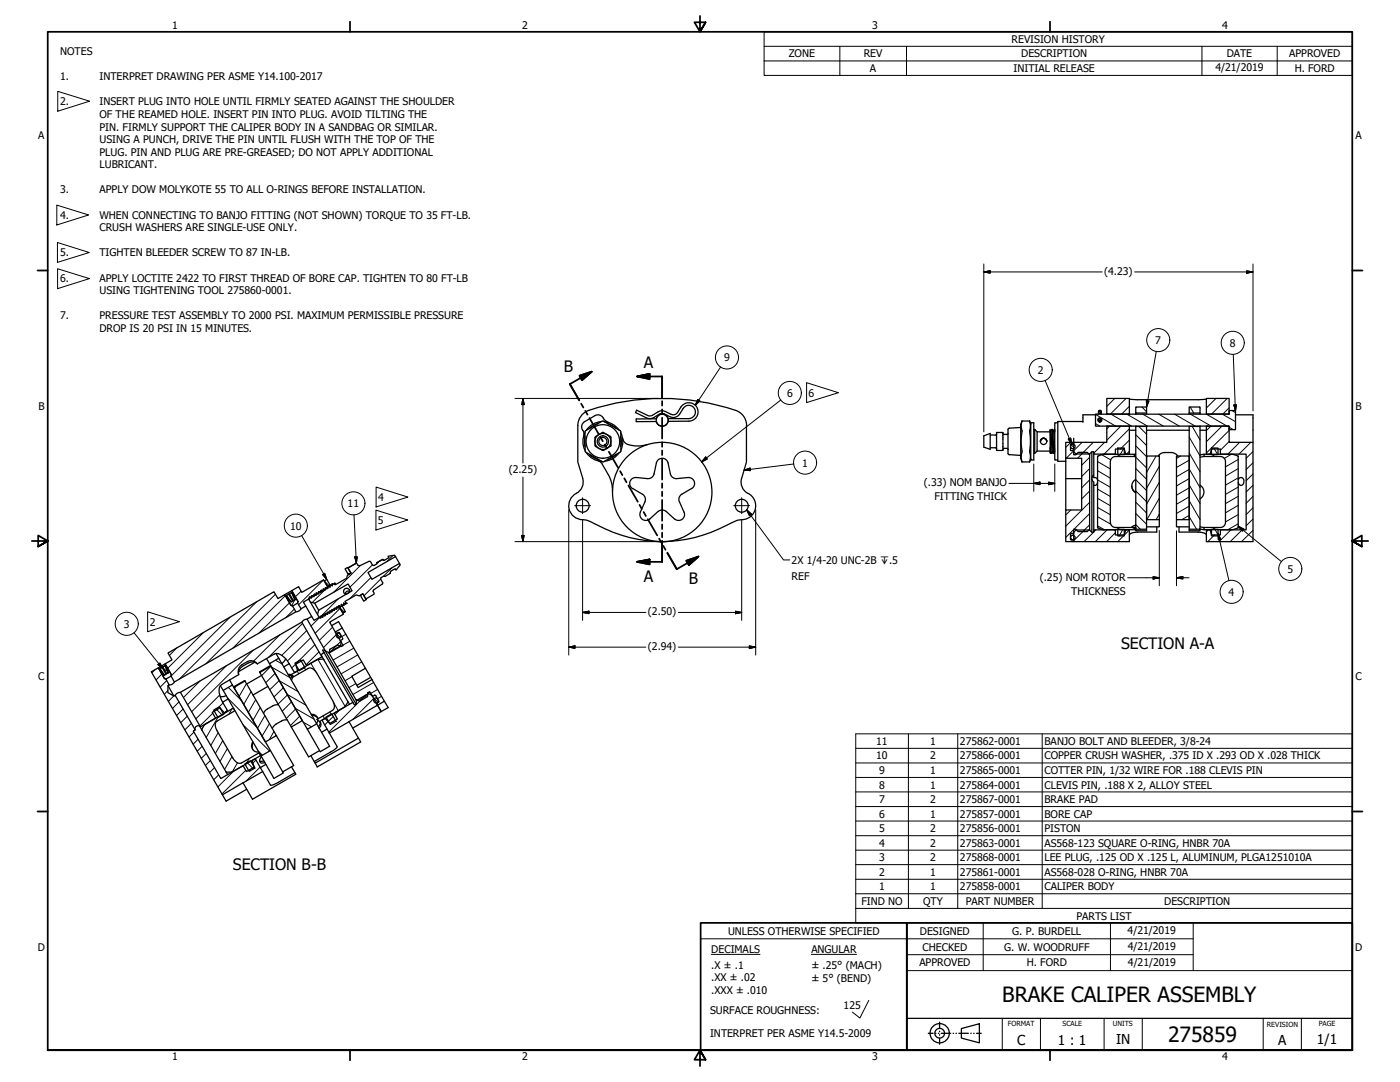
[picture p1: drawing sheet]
<svg xmlns="http://www.w3.org/2000/svg" width="559mm" height="432mm" viewBox="0 0 559 432" stroke-linecap="round" stroke-linejoin="round" font-family="sans-serif">
<!-- layer: Hatch (ANSI) -->
<g fill="none" stroke="#000" stroke-width=".4">
<path d="M444.9 159l-3.1 3.2M449.5 159l-6.3 6.2M485.3 159l-3.8 3.8M489.8 159l-6.2 6.2M427.4 176.5l-2 2.1M427.5 177.5l1.3 1.3M431.9 176.5l-6.3 6.4M436.4 176.5l-6.3 6.4M437.3 169l1.7 1.1M437.3 165.4l8 4.7M439.4 167.3l-.7 .7M439.5 164.4l-.5 .6"/>
<path d="M440.9 176.5l-4.3 4.3M442.8 170.1l-1 1.1M443.4 165.3l8.3 4.8M447.4 170.1l-5.6 5.6M448.6 178.8l-1.5 2.6M449.8 165.3l8.2 4.8M450.8 162.1l-3.1 3.1M450.8 175.6l-3.6 3.6M450.8 171.1l-10.1 10.1M453.3 177.9l4.3 4.3 .2-.2M453.3 173.5l4.3 4.3M453.3 164.5l.4 .3"/>
<path d="M454.5 170.2l3.1 3.1M455.8 162.4l1.8 1.9M456.1 165.3l8.3 4.8M462.5 165.3l8.2 4.8M468.8 165.3l8.3 4.8M474.7 174.4l4.3 7.5M475 162.4l1.5 2.4M475.2 165.3l8.2 4.8M475.9 170.2l3.1 5.4M478.7 162.4l.3 .5M481.5 165.3l8.3 4.8M483.3 170.1l-1.8 1.7"/>
<path d="M484.5 178.8l1.5 2.6M487.7 170.1l-6.2 6.2M487.9 165.3l5.2 3M490.6 162.8l-2.5 2.4M490.6 176.2l-3.5 3.5M490.6 171.8l-9.1 9M490.6 170.5l1.7 .9M491.7 163.8l1.4 .9M494.8 176.5l-4.7 4.7M499.2 176.5l-4.7 4.7M434.9 196l-3.2 3.1M434.9 187l-3.2 3.2"/>
<path d="M434.9 182.5l-3.2 3.2M434.9 191.5l-3.2 3.2M438.1 198.9l5.1 2.9M438.1 195.2l5.1 2.9M438.1 191.5l5.1 2.9M438.1 187.8l5.1 3M438.1 184.2l5.1 2.9M439.7 181.4l3.6 2.1M445.1 181.2h.1M445.8 181.3l1.5 .9M450.8 180.1l-1.2 1.1M452.1 181.3l.8 .4"/>
<path d="M453.3 195.9l4.3 4.3M453.3 191.5l4.3 4.3M453.3 186.9l4.3 4.4M453.3 182.4l4.3 4.4M461.5 182l-3.9 6.5M462.7 186.1l-5.1 8.8M462.7 192.5l-5.1 8.7M462.7 198.8l-4.9 8.6M471.2 182l-1.6 .9M474.7 199.8l4.3 7.5M474.7 193.5l4.3 7.5M474.7 187.1l4.3 7.5"/>
<path d="M474.7 180.8l4.3 7.5M474.7 198.3l-5.1 2.9M474.7 194.7l-5.1 2.9M474.7 191l-5.1 2.9M474.7 187.3l-5.1 2.9M474.7 183.6l-5.1 3M485.1 181.3l-1.5 .9M491.5 181.3l-2.9 1.6M494.2 198.1l-5.1 2.9M494.2 194.4l-5.1 2.9M494.2 190.7l-5.1 2.9M494.2 187l-5.1 3"/>
<path d="M494.2 183.4l-5.1 2.9M500.1 198.1l-2.7 2.8M500.1 193.7l-2.7 2.6M500.1 189.2l-2.7 2.6M500.1 184.7l-2.7 2.7M500.1 180.2l-2.7 2.7M427.4 214.9l.5 .4M427.4 203.5l-2 2M428.6 211.3l-3.2 3.2M432.9 211.5l-4.7 4.7M434.9 209.4l-2.7 2.8M434.9 205l-6.2 6.2"/>
<path d="M434.9 200.5l-9.5 9.5M436.5 212.4l-3.8 3.8M437.4 211.5l-.8 .8M438.1 209.9l2.7 1.5M438.1 206.2l5.2 3M438.1 202.5l5.1 2.9M441.9 211.5l-4.7 4.7M445.2 212.6l-3.5 3.6M445.6 210.5l1.6 .9M448.2 211.3l-1.5 2.6M450.8 216l-.1 .2M450.8 211.5l-4.6 4.7"/>
<path d="M452 210.5l.9 .6M453.3 209.4l1.9 1.8M453.3 204.9l4.3 4.3M453.3 200.4l4.3 4.3M462.7 205.2l-1.2 2.2M474.7 205.7l-3 1.7M474.7 202l-5.1 2.9M474.7 206.2l2.9 5M482.3 211.5l-.8 .7M484.8 213.5l-2.7 2.7M484.9 211.3l1.3 2.1M485.3 210.5l-1.6 .9"/>
<path d="M491.3 211.5l-4.7 4.7M494.2 209l-4.1 2.4M494.2 205.4l-5.1 2.9M494.2 201.7l-5.1 3M495.8 211.5l-4.8 4.7M500.1 216.1v.1M500.1 211.6l-4.5 4.6M500.1 207.1l-2.7 2.7M500.1 202.6l-2.7 2.8M109.9 237.2l-27.7 27.7M113.9 237.7l-21.1 21.1M114.7 238.2l-.3 .4"/>
<path d="M118.1 238.6l-1.7 3.1M120.2 235.9l-2.3 2.3M129.2 231.4l-10 10M129.4 231.8l2 1.9M130.8 234.3l-6.2 6.2M131.1 234l-.4 .3M135.1 239l-7 7M138.7 228.7l.7 .4M143.9 225.6l-10.7 10.8M145 239.6l.3 .2M148 230.5l-8.4 8.5M148.7 225.4l-9 8.9"/>
<path d="M152 231.1l-6.7 6.6M156.3 226.7l-3.3 3.3M156.8 221.7l-2.4 2.5M70.5 258.6l-2.9 3M81.2 252.4l-14.3 14.3M91.8 246.3l-23.5 23.5M101 259.5l-24.5 24.5M102.4 240.2l-30.8 30.8M111.7 253.4l-10.5 10.5M115.6 240.5l-12.2 12.1M117.5 243.1l-3.5 3.4M120.8 248.8l-13.6 13.5"/>
<path d="M122.4 251.7l-9.9 9.9M124 254.5l-9.3 9.3M125.7 257.3l-9.2 9.3M127.9 246.1l-3.8 3.8M128 246.1l-.4 .4M132.7 250.3l-5.3 5.3M134.4 253.1l-5.3 5.3M134.4 252.9l1.4 1.5M135.5 242.4l2 1.9M135.8 242.8l-10 9.9M136 256l-3.9 3.9M136.1 257.9l-4.7 2.7"/>
<path d="M137.2 241.4l-.2 .1M138 240.5l-.4 .4M138 253.1l-1.6 1M139.6 255.9l-2.8 1.6M141.2 258.6l-8.2 4.8M61.9 267.2l-1.3 1.3M64.4 266.4l.6 .4M64.6 269l-2.3 2.3M65.5 269.3l-.5 .4M65.5 267.1l1.4 .8M66.5 271.6l-2.6 2.6M67 275.6l-1.4 1.5"/>
<path d="M67.7 268.1l-.5 .3M69.3 277.7l-2.1 2.2M79.8 271.8l-6.6 6.6M87.7 277.4l-9.5 9.5M90.4 265.6l-15.5 15.6M90.7 278.4l11.9 11.9M91.1 274.3l5.4 5.4M94.1 273.9l-.5 .9M98.4 272.9l-3 5M100.2 276l-2.9 5.1M102 279.2l-2.9 5.1M107.7 275.3l3.7-3.6 7.5 4.3"/>
<path d="M108.1 265.9l-3.6 3.7M108.3 266.1l7.5 4.3M109.8 268.7l-3.8 3.8M110 263.5l2.6 1.5M113.1 274.4l-3.8 3.7M114.6 277.1l7.5 4.3M114.7 277.3l-3.7 3.7M118.6 267.8l.7 1.1M119.2 263.8l-1.3 1.2M121.3 266.3l.7 1M121.5 266l-1 1M124.1 264.7l2 3.5"/>
<path d="M126.9 263.2l10.8 18.7M127.3 260.2l-5.1 5.1M140.5 270.1l-2.8 1.6M142 272.8l-2.7 1.6M142.8 261.4l-8.2 4.7M144.4 264.2l-8.3 4.7M146 277.4l-14.7 14.8M146.7 277.4l-3.7 2.2M149.2 278.8l-8.4 8.3M149.2 272.4l-8.3 4.7M149.4 278.8l1.5 1.4M150.7 275.1l-2.7 1.6"/>
<path d="M152.3 277.9l-1.6 .9M71.4 280.1l-2.6 2.7M73.1 283l-2.6 2.6M74.7 285.8l-2.6 2.6M76.4 288.7l-2.6 2.6M77.4 292.2l-2 1.9M79.1 295l-2 2M80.7 297.8l-2 2M80.9 290.4l-.3 .6M85 284.6l-5.2 5.2M86.2 282.9l2.5 2.5M87.1 292.4l-3 5.1"/>
<path d="M87.1 286l-4.8 8.3M88.9 295.6l-2.9 5.1M89 280.5l-3 3M90.7 283.4l-1.2 1.1M90.7 298.8l-2.9 5M92.6 282.8l-1.2 2.3M96.9 289.1l10.7 10.6M103.1 299.7l1.6 1.7M103.9 282.4l-2.9 5.1M105.7 285.6l-2.9 5M107.6 288.7l-3 5.1M109.3 291.9l-1.8 3.2"/>
<path d="M116.3 280.1l-3.7 3.7M117.8 282.6l7.5 4.4M118 283l-3.7 3.7M119.6 285.8l-3.6 3.8M121 288.2l3.3 1.9M128.9 285.7l.6 1.1M130.9 288l-1.3 1.3M131.6 284.1l.7 1.1M133 285.9l-1.9 1.9M133 280.2l2 3.4M135.6 283.3l-1.9 1.9M82.4 300.7l-2.1 1.9"/>
<path d="M83.9 303.5l-1.9 2M85.6 306.4l-2 2M87.2 309.2l-1.9 2M92.6 301.9l-2.9 5.1M93.2 307.8l-6.3 6.3M94.8 304.4l-2 3.5M98.1 307.4l-9.5 9.5M98.7 304.4l2.5 2.4M99.5 302.6l-1.3 2.3M102.2 303.3l-1.3 1.2M103.8 306.1l-5.6 5.6M103.9 301.3l-.1 .4"/>
</g>
<!-- layer: Visible (ANSI) -->
<g fill="none" stroke="#000" stroke-width=".51">
<path d="M441.8 159h9v6.2h-9zM450.8 159.2l2.6 .3h25.5l2.6-.3M481.5 159h9.1v6.2h-9.1zM233.3 168.3a2.53 2.53 0 0 0-.4 3.9l.1 2M233.4 168.3l4.1-2.4a2.6 2.6 0 0 1 3.7 1.5l1.6 1.1M233.4 172.7a8 8 0 0 0 .1 7M233.5 174.2l-.3 2.3 .3 1.7M233.6 172.1l7-4.1 6.9 3.8 .3 .5v7.9l-7.1 4.1-6.9-3.8-.2-.5zM237.7 174.2l-.2 .4 .1 3.5 2.8 1.6h.6M237.7 174.2l3-1.7 2.9 1.7M238.8 169l-2.1 .9-1.4 1.2M240 168.2a8 8 0 0 0-6 3.5"/>
<path d="M241.2 168.3a7.9 7.9 0 0 1 6 3.4M242.4 169l1.6 .6 1.9 1.4M243.6 174.1l.2 .5 .1 3.1-.3 .5M243.6 178.1l-2.7 1.6M247.7 174.1l.3 1.8-.2 2.3M247.8 172.7a8 8 0 0 1 0 6.9M248.5 174.9a3.7 3.7 0 0 0 3.8 2.9l3.5 .1 2.5-.5M262 167.1l-8.1 .1v1.1l8.1-.1M266.6 167.1h8.4a2.65 2.65 0 0 0 2.2-4 2.65 2.65 0 0 0-4.5-.1 5.8 5.8 0 0 1-2.6 3.3l-1.1 .3a6.4 6.4 0 0 1-3.9-1.4l-1-.2-1 .3a4.7 4.7 0 0 1-5.1 1.5l-4.3-2.1 .4-1 4.9 2.3 1.4-.3a5 5 0 0 1 7.4-.3 1.99 1.99 0 0 0 2.6-.8 5.1 5.1 0 0 1 4.6-3.9 3.7 3.7 0 0 1 3.6 3.7 3.7 3.7 0 0 1-3.6 3.7h-8.4M266.7 167.1a2.44 2.44 0 0 0-2.4-1.9 2.44 2.44 0 0 0-2.4 2M266.7 168.2a2.44 2.44 0 0 1-2.4 1.9 2.44 2.44 0 0 1-2.4-1.9M392.7 173.9l2.5-.9v6.3l-2.5-.9z"/>
<path d="M395.2 178.7h2.1l.5 .5M397.8 172.6h2.5v7.2h-2.5zM397.8 173.1l-.5 .6-2.1-.1M400.3 172.9l.5 .5M400.3 179.5l.3-.5 1.3-.1 .5 .6M400.8 173.4h1M402.4 172.9l-.5 .5M407 170.6l-4.2 .3-.4 .3-.1 9.7 .5 .6M407.5 170.1l-.5 .5M407.9 168.1a5.3 5.3 0 0 0 0 3.9v.3a27.7 27.7 0 0 0 0 8.1 5.1 5.1 0 0 0 0 3.9M407.9 168l-.5 1.4v13.5l.5 1.4M407.9 168v.1"/>
<path d="M407.9 168h3.1M411 168.1a6.2 6.2 0 0 1 0 3.9v.3a27.7 27.7 0 0 1 0 8.1 6.1 6.1 0 0 1 0 3.9M411 168v.1M411 168l.4 1.4M411.4 168.7h1.2v14.9h-1.2zM412.6 171.4h.4M413 171.4l1 .9h5.2M413 171.4v9.5M414 172.3v7.7M415.3 176.1a1.27 1.27 0 0 1 1.3-1.2 1.27 1.27 0 0 1 1.2 1.2M415.7 175.3a1.29 1.29 0 0 1 1.3-.3 1.29 1.29 0 0 1 .8 1.1 1.27 1.27 0 0 0-1.2-1.2 1.27 1.27 0 0 0-1.3 1.2zM419.2 171.8l.4 9.1"/>
<path d="M419.2 178.6l.1 2.3M419.9 171.4l.5 9.5M419.9 171.4h.2M419.9 171.4l-.4 .6M420.1 171.4l.6 9.5M420.1 171.4l.5 1.4 .4 7.3M420.9 171.4l.1 .9M420.9 171.4h.1M420.9 171.4l-.4 .6M422.2 168.7h-1.2v14.9h1.2M427.3 177.5v2.1M427.3 179.5l.2 .3h1.1v1.7h.8l.9-1h3.7l.9 1v29.7l-.9 1h-3.7l-.9-1h-.8v1.7h-1.1"/>
<path d="M427.5 177.2h1.1v-.7h-3.2v6.4h6.3v20.6h-6.3v12.7h3.2v-.7h-1.1l-.2-.3M427.6 177.3l-.2 .2M428.6 176.5h13.2v-6.4h9v11.1h-1.5l-.5-2h-3.6v2h-8.6v-.9h-.8l-.9 .9h-5.4l-.9-.9zM428.6 174.9v1.6M432.2 168.5v-3h5.1v4.3M432.2 168.2h-10v15.9h3.2M437.2 169.8l.3 .3M437.5 165.2l-.3 .3M437.5 170.1l52.8-.1 .3 .3M438.2 167.6a.79 .79 0 0 1 .8-.7 .79 .79 0 0 1 .8 .7M438.5 167.6l.5 .7 .5-.7M438.5 165.3v-1.2l.5-.4 .5 .4v1.2"/>
<path d="M438.5 164.5l.1-.4 .7-.1 .2 .8M438.7 166.9h.7M441.8 165.2v.1M446.2 178.8h2.6v2.6h-2.6zM450.8 165.2v.1M450.8 171.7h2.5M453.3 170.2v41h4.3v-41M453.3 164.8v-2.4h4.3v2.4M453.3 170.2h4.3M453.3 164.8h4.3M453.3 164.8v.5M453.3 170.1v.1"/>
<path d="M457.6 171.7h17.1M457.6 164.8v.5M457.6 170.1v.1M474.7 164.8v-2.4h4.3v2.4M474.7 170.2h4.3v41h-4.3zM474.7 164.8h4.3M474.7 164.8v.5M474.7 170.1v.1M479 171.7h2.5M479 164.8v.5M479 170.1v.1M481.5 165.2v.1"/>
<path d="M483.6 178.8h2.6v2.6h-2.6zM490.5 165l-.2 .2-52.8 .1M490.5 171.2l.3 .3M490.5 164.1l.4-.3h2l.2 .3M490.6 164.1v.9M490.6 170.3v.9M490.9 171.4h2M493.1 164.1v7.1l-.2 .3M493.1 165.5h7v11M234.1 180.7a8 8 0 0 0 6 3.4M235.3 181.4l1.9 1.4 1.7 .6M238.5 183.8l.9 .4 1 1"/>
<path d="M240.4 185.3l2.4 4.1a12.7 12.7 0 0 1 1.7 6.6M246 181.3l-1.4 1.1-2.1 .9M247.2 180.6a7.9 7.9 0 0 1-6 3.5M261.1 189.1l-.6 1.1-1.4 .8-5.1-.4a2.39 2.39 0 0 0-2.5 1.6 2.39 2.39 0 0 0 1 2.8l3.9 2.2 1.1 1.4-.1 1.7-1.8 4M262 184.8a2.38 2.38 0 0 1 2.3-1.9 2.38 2.38 0 0 1 2.3 1.9M262 184.7l-1 4.5M266.6 184.7l1 4.5M267.6 189.1l.5 1.1 1.5 .8 5-.4a2.38 2.38 0 0 1 2.5 1.6 2.38 2.38 0 0 1-1 2.8l-4.4 2.6-.7 1.5 .2 1.2M296 190.9a5.1 5.1 0 0 0 2.6 6M296 190.9l1.9-6.5v-14.6a6.2 6.2 0 0 0-4.3-6 91.9 91.9 0 0 0-59.4 .3 6.4 6.4 0 0 0-3.6 5.7v14.6l2 6.5a5.4 5.4 0 0 1-3.3 6.4 5.6 5.6 0 0 0-2 6.2 5.6 5.6 0 0 0 5.3 3.9M298.6 196.9a5.6 5.6 0 0 1 2.9 6.2 5.6 5.6 0 0 1-5.5 4.3 10.2 10.2 0 0 0-5.6 2 55 55 0 0 1-54.8-1.2l-3.1-.8M402.8 181.4l4.2 .3"/>
<path d="M407 181.7l.5 .5M407.9 184.3h.1M407.9 184.3h3.1M411 184.3h.1M411.4 182.9l-.4 1.4M414 180l-1 .9h-.4M414 180h5.2M419.3 180.9h.3M420 180.3l-.5-7.8-.3-1 .1 9.4M420 180.3l-.4 .6M420 180.3l.4 .6M420.4 180.9h.3"/>
<path d="M421 180.3l-.3 .6M425.4 182.9v20.6M425.4 191h6.3M429.5 181.2v.2M434.9 181.2v.3M435.8 180.3v10.5M435.8 191.1v21.3M436.6 189.6l-.4 .2a1.73 1.73 0 0 0 .4 2.6v19.1M436.6 181.2v9.4a1.14 1.14 0 0 1 1.5 .9M438.1 192.6a1.08 1.08 0 0 1-1.5 1M438.1 182.2v28.3M443.2 184.2v24.3"/>
<path d="M445.2 181.2v.1M449.3 181.2v.1M450.8 181.2v.1M451.7 193.9a3.2 3.2 0 0 0 1.6 2.7M453 181.3l-.2 .9M453.3 181.3h-12.9l-2.2 .9M453.3 182.2l-8.6 .1-1.2 .9-.3 1M453.3 191.3a3.1 3.1 0 0 0 0 5.4M457.6 182h5.1v25.4h-5.1zM467.4 180.6a6.6 6.6 0 0 0-4 .4l-1.1 1M467.5 180.6l1.5 .4 1.1 1M469.6 182h5.1v25.4h-5.1z"/>
<path d="M479 193.6a3.1 3.1 0 0 1 0 5.5M480.6 181.3l-1.6 .2M480.6 182.2l-1.6 .2M481.5 181.2v.1M483 181.2v.1M487.1 181.2v.1M491.7 181.3h-11.1v.9l7.1 .1 .9 .5 .5 .9v24.8M491.7 181.3l2.4 .7M494.1 181.9l.1 28.6M494.2 191.5l.8-.9a1.56 1.56 0 0 1 1.6 1.5 1.56 1.56 0 0 1-1.4 1.6l-.7-.4-.3-.7M255.6 204.4a2.38 2.38 0 0 0 .8 2.9 2.38 2.38 0 0 0 3-.2M262.7 204.1l-3.4 3"/>
<path d="M262.7 204.1l1.6-.6 1.6 .6M265.9 204.1l3.3 3M271.2 200.3l1.8 4.1a2.38 2.38 0 0 1-.7 2.9 2.38 2.38 0 0 1-3-.2M427.3 213.1v2.1M427.6 212.9l-.2 .2M428.6 212.4l.9-.9h5.4l.9 .9h.8v-.9h8.6v2h3.6l.5-2h1.5v4.7h-22.2zM429.5 211.3v.2M434.9 211.2v.3M438.1 210.5l.2 .2M438.3 210.7l1.5 .6M439.8 211.3l.9 .2M443.2 208.5l.3 1 1.2 .9 8.1 .1"/>
<path d="M445.2 211.4v.1M446.2 211.3h2.6v2.6h-2.6zM449.3 211.4v.1M450.8 211.4v.1M452.8 210.5l.2 .9h-12.4M453.3 209.6l-1.6 .6 1.1 .3M453.3 211.2v.6h4.3v-.6M453.3 210.5l-.5 .1M461.7 210.2v2.1h-7.7a3.5 3.5 0 0 0-3.2 1.2M462.7 207.4v2.8h-5.1M469.6 207.4v2.8h5.1M470.6 210.2v2.1h7.7a3.3 3.3 0 0 1 3.2 1.2"/>
<path d="M474.7 211.2v.6h4.3v-.6M479 210.2l1.6 .3M479 211.1l1.6 .3M481.5 211.4v4.8h18.6v-39.7h-9.5v-6.4h-9.1v11.1h1.5l.6-2h3.5v2h10.3v30.3h-10.3v2h-3.5l-.6-2h-1.5M483 211.4v.1M483.6 211.3h2.6v2.6h-2.6zM487.1 211.4v.1M489.1 208.5l-.2 1-1.2 .9-7.1 .1v.9h11.1M494.1 210.7l-2.4 .7M494.3 210.5l-.2 .2M114 237.8l.3-.2 1.8 2.6 1.6-.9-1.3-2.9 .3-.2 2.2 3.8-.2 .7-1.9 1.1-.7-.2zM114.3 237.6l.9-.5 1.6 2.7-.7 .4z"/>
<path d="M115.5 236.9l.9-.5 1.3 2.9-.6 .4zM115.5 236.9l-.3 .2M116.5 235.7l2.7-1.6 1.3 2.3 8.7-5 1.8 3.2-9.9 5.7 .9 1.6-1.9 1.1-1.4-2.4 .2-.6zM116.5 235.7l-2.8 1.6M123.4 239v.1M124.3 238.4v.2M125.3 237.9v.2M126.2 237.4v.1M127.1 236.9v.1M128 236.3v.2M129 235.8v.1M129.4 231.8l1-.6 1.4 2.4-1.1 .5z"/>
<path d="M129.9 235.3v.1M130.7 234.1v.8l-.6-.4-.2 .1v.8l-.9-.3v.8l-.7-.4-.3 1-.6-.4-.3 .1v.8l-.9-.3v.8l-.7-.4-.2 1-.7-.4-.3 .1v.8l-.9-.3v.8h-.2l.7 1.2 1.7 .4 13.3-7.7 1.6 2.8-13.3 7.7-.5 1.7 .7 1.2 .6 .2v-.7l.9 .3v-.8l.7 .4 .3-.9 .8 .2v-.8l1 .3v-.8l.6 .4 .3-.9 .9 .2v-.7l.9 .2v-.7l.7 .3 .2-.9 1 .2M130.7 234.1v.1M130.7 234.8v.1M131.7 233.6v.7l-.7-.4-.3 .2M131.7 233.6v.7M132.6 233v.8l-.9-.2M132.6 233v.8M133.5 232.8v.5l-.9-.3M133.5 232.8v.5M137.4 235.3a1.17 1.17 0 0 1 2-.1 1.17 1.17 0 0 1-1 1.8l-.4 .1a1.14 1.14 0 0 1-.6-1.8zM137.7 227l1-.6 1.4 2.3-1 .7z"/>
<path d="M139.6 236a1.27 1.27 0 0 0-1.9 1M139.8 228.9l-1.1 .7-.3 1.2-4.5 2.6-.4-.6M142.2 224.7l-3.2 1.9M143.6 225.8l-.5-.1-.9-1-3.2 1.9 1 2-.1 .3M143.8 237.6l1-.6 1.4 2.3-1 .6zM147.9 224.2l-.6-.2-3.7 1.8M148 224.2l.7 1.3M148.7 225.4l.7 .2M150.5 224.5v.4l-1.1 .8M152.7 223.3l-2.2 1.2M152.7 232.4v.5l-3.7 2.8 .4 1.4-3.3 1.9-1.2-1.9-1.5 .7-1.2-.4-4.5 2.6 .4 .9-.2 .1-.7-.3v.7M152.7 223.4l-2.2 1.1"/>
<path d="M152.8 223.4l.6 .2M153.4 223.6l1.8-1-.3-.6 2.6-.4 .4 .5-11 6.4 1.6 2.7 10.9-6.3 .4 .5-1.7 2.1-.4-.6-1.7 1.1-.2 .7M155.8 228.7l-2.1 1.4-.7-.1-1 .7 .7 1.8M157.9 222.1l1.5 2.8M120.1 243a2.21 2.21 0 0 1-2 1.2M122 241.9l2.4 4.1M122.6 247.1a2.4 2.4 0 0 0-2.1 1.2M123.9 240.3l2.8 4.9M125.6 240.7l1.6 2.8M128 245.9v.2M128.9 245.4v.2M129.8 259.7l-1-.2 .5 1"/>
<path d="M129.8 259.7l.1 .1M129.8 259.7l12.3 21.3M129.9 244.9v.1M129.9 259.8l-7.3-12.7 1.8-1.1 .9 1.6 10-5.7 1.8 3.2-5.5 3.2 4.5 7.9-.1 1.5-4.7 2.7M129.9 259.8l1.4 .6M130.7 244.3v.2M131.7 243.8v.2M132.3 249.7l2.8-1.6 1.5 2.5M132.6 243.3v.1M133.5 242.8v.1M134.4 242.3v.1M135.3 241.7v.4"/>
<path d="M135.5 242.4l1-.7 1.4 2.4-1.1 .6zM136 257.6l.3 .4M136.3 258l.7-.4-1.2-1.9 .9-.6 .1-.3-1.3-2.3-.4-.1-.9 .5-.4-.7 2.8-1.6 9.3 16.1-5.5 3.2 2.5 4.5 5.6-3.2M136.3 258l-1.6-.6-3.1 1.7-.2 1.7M136.3 241.3l.2 .4M136.3 241.2v.7M137.2 241.4l-.9-.2v.7M137.2 240.7v.7M63.4 267l.4-.2 1.8 2.6 1.6-.9-1.4-2.9 .4-.2 2.2 3.8-.2 .7-1.9 1.1-.6-.2zM63.8 266.8l.8-.5 1.6 2.7-.6 .4zM65 266.1l.8-.5 1.4 2.9-.7 .4zM65 266.1l-.4 .2"/>
<path d="M65.9 264.9l-2.7 1.6M67.1 260.6l42.2-24.4 1.6 2.7 2.8-1.6 2.4 4.3 .6 .1 1.4 2.5-48.5 28-1.3-2.5 .1-.5-2.5-4.3 2.7-1.6zM67.1 273.6l2.3 4.1M69.6 272.2a2.21 2.21 0 0 1-2 1.2M72 276.3a2.4 2.4 0 0 0-2.1 1.2M87.9 273.6l1.2 1.9M89.1 275.5l3.7-2.1 15.1 26.1-3.7 2.2zM90.3 277.6l-1.8 .5-.6-.2M91.1 279l-2.3 1.2M91.6 271.3l1.2 2.1M97.8 271.8l-4.5 2.5 12.6 21.8 4.4-2.5-12.5-21.8-.1-.2-4.5 2.5M101.7 264.3l-6.5 3.7"/>
<path d="M102.7 264.9a3.2 3.2 0 0 0-4-.9 4.4 4.4 0 0 0-3.6 4.3l.1 .9M102.7 264.9l6.8-3.9a5 5 0 0 1 5.2 2.8l2.8 4.6 1.3-.7-.8-2.6 3-1.8 1.4 2.3 6.1-3.5-8-13.8-48.5 28 8 13.8 6-3.5-1.3-2.3 3.1-1.8 1.8 2 1.3-.7a15.6 15.6 0 0 1-3.5-8.4l.5-1.8 7.3-4.4M102.7 264.9a3.1 3.1 0 0 0-3.6-.3 4.6 4.6 0 0 0-3.9 4.6M103.7 268.4l4.4-2.6 12.5 21.8-4.3 2.5zM104.4 269.6l-6 3.4M106.4 262.8l1.2 2.1M106.9 273.9l-5.9 3.5M107.6 264.9l3.7-2.2 15.1 26.2-3.7 2.1zM107.9 265.6l-4.3 2.6 .1 .2M110.2 260.8l1.1 1.9M114 262.9l-1.5 1.9M115 269.2h1.2"/>
<path d="M115.3 269.7h1.1l.8 .4M115.4 264.9l-2.1 1.2M116.2 269.2l1 .9M116.5 269.7l-.5 1.1M116.9 269.9l-.6 1.5M117.2 270.1l5.8-3.3a2.75 2.75 0 0 1 3.4 1.8l6.4 11a2.83 2.83 0 0 1-.1 3.9l-6.2 3.6 1 .9M117.7 264.7l2.3-1.4 1.7 3-2.3 1.4zM128.3 261.7l.9 1.6M129.2 263.3l-.3-.3-2.2 .2-10.5 6M129.2 263.3l9.6 16.6M129.3 260.5l-.2 .1a1.01 1.01 0 0 0-.6 1.5M129.3 260.5l11.5 19.8"/>
<path d="M131.3 260.4l.1 .4M131.4 260.8l10.6 18.4M138.8 279.9v.4l-1.5 2-9.8 5.7M138.8 279.9l.7 1.2M142 279.2l.3 .3M142.3 279.5l4.7-2.7 1.4 .6 2.3 4-11.4 6.6M142.3 279.5l-.2 1.5M145.9 266.7l2.6 4.5M146.9 276.4l-.2 1.6-3.1 1.8-1.6-.6M146.9 276.4l.2 .5M148 270.3l-5.6 3.2M148.5 271.2l4.9 8.6-2.7 1.6-.4-.7 1-.7-1.3-2.4-.5-.2-.8 .5-1.1-1.9-.7 .4"/>
<path d="M153.4 279.8l1.5 2.6-2.8 1.6M79.7 289.8l.9 1.5M80 290.1a1.23 1.23 0 0 0-1.5-.3 1.23 1.23 0 0 0-.6 1.5M80.6 291.3l.9-1.8 .6-.6 11.1-6.3 .5 1.1-7 4a2.64 2.64 0 0 0-.1 3.9l6.4 11a2.73 2.73 0 0 0 3.4 1.9l7-4.1 .7 1.1-11 6.3-.9 .3-2-.1M80.6 291.3l9.6 16.7M85.3 283.4l2.3-1.3 1.7 3-2.3 1.2zM100.9 296a2.57 2.57 0 0 0-.2 2.8 2.57 2.57 0 0 0 2.6 1.3M101.1 296.4a2.99 2.99 0 0 0-.2 2.7M107.9 299.5l5.2 9-3.8 2.1-5.1-8.9M110.3 293.6l6.9 11.9-4.4 2.5M111.1 281.2a8 8 0 0 0-5.6 2.8l-.3 .7M114.6 287.3a7.8 7.8 0 0 0-5.6 2.8l-.3 .6"/>
<path d="M116.3 290.1l6.9 12 4.4-2.6M124.2 285.1a2.51 2.51 0 0 1 2.7 1.7M124.5 285.6a2.64 2.64 0 0 1 2.3 .9M126.4 288.9l1 1.7M126.9 287.4l-.6 1.3M127.4 290.6l4.2 7.2-3.8 2.2-5.1-9M127.5 288a1.57 1.57 0 0 1-.1 2.6M127.8 288.2l-.1 .9-.6 .9M130.1 286.2l2.3-1.3 1.7 2.9-2.3 1.3zM130.6 291l-2.3 1.2M131.4 292.5l3.2 5.4a4.4 4.4 0 0 1-2.5 2.1l-6.7 3.9 .4 .6 17.3-9.9M139.3 288l4.7 8.1-17.4 10-.8-1.6"/>
<path d="M139.3 288l-7.9 4.5M142.1 281l-.6 .4-.7-1.1-7.5 4.3 1.4 2.4-3.1 1.7-1.8-2-1.3 .7 2.9 5.1M150.7 281.4l1.4 2.6M152.1 284l-11.3 6.6M90.2 308l.7 1.1M97.7 304.9l2.3-1.3 1.7 2.9-2.3 1.3zM98.5 315l-8.3 4.7-1.4-2.5M104.3 301.9a1.87 1.87 0 0 0-.3 2.5h1.7M104.8 307.9l-2.9-5.1-1.3 .7 .9 2.6-3.1 1.8-1.4-2.3-8.9 5.1-10.9-19 .7-.4-8-13.8-.5 .2-2.4-1.3 .1-2.8 .5-.2-1.4-2.4-.5-.2-2.5-4.3-2.8 1.6 28.4 49.1 8.2-4.8M104.8 307.9l3.1 5.4a4.3 4.3 0 0 0 3.2-1.1l6.6-3.8M104.8 307.9l-7.8 4.5M105.3 303.7h-1.7"/>
<path d="M106.1 305.1l-2.2 1.2M116.3 306l1.7 3-17.2 10-3.8-6.6M124.1 301.6l1.3 2.3"/>
<circle cx="240.6" cy="176.2" r="3.2"/>
<circle cx="240.6" cy="176.2" r="2.25"/>
<circle cx="240.6" cy="176.2" r="1.62"/>
<circle cx="240.6" cy="176.2" r="6.7"/>
<circle cx="264.3" cy="167.7" r="2.38"/>
<circle cx="428.2" cy="178.1" r=".92"/>
<circle cx="439" cy="167.7" r=".81"/>
<circle cx="439" cy="167.6" r=".54"/>
<circle cx="439" cy="164.4" r=".54"/>
<circle cx="264.3" cy="196.4" r="19.8"/>
<circle cx="232.6" cy="201.8" r="2.57"/>
<circle cx="296.1" cy="201.8" r="2.57"/>
<circle cx="428.2" cy="214.5" r=".92"/>
<circle cx="135.1" cy="253.6" r="1"/>
<circle cx="150.1" cy="279.7" r=".99"/>
</g>
<g fill="#000">
<circle cx="441.8" cy="170.1" r=".25"/>
<circle cx="450.8" cy="170.1" r=".25"/>
<circle cx="481.5" cy="170.1" r=".25"/>
<circle cx="130.7" cy="234.1" r=".25"/>
<circle cx="132.6" cy="233" r=".25"/>
<circle cx="133.5" cy="232.8" r=".25"/>
<circle cx="150.5" cy="224.5" r=".25"/>
<circle cx="152.7" cy="223.3" r=".25"/>
<circle cx="136.3" cy="241.9" r=".25"/>
<circle cx="137.2" cy="241.4" r=".25"/>
<circle cx="138.1" cy="240.9" r=".25"/>
<circle cx="138.1" cy="240.7" r=".25"/>
</g>
<!-- layer: Section Line (ANSI) -->
<g fill="none" stroke="#000" stroke-width=".7">
<path d="M231.3 149.9l4.9-1.6-3.9 3.4zM236.2 148.3l-8.7 5 3.7 6.5M254.3 150.2l5-1v2.1zM254.3 150.2h10v8.4M232 161.1l.9 1.5M233.6 164l.9 1.5M235.3 166.8l3.7 6.4M239.7 174.6l.9 1.5M241.4 177.4l.9 1.5M264.3 160.1v1.8M264.3 163.4v1.8M264.3 166.7v8.3"/>
<path d="M264.3 176.5v1.8M264.3 179.8v1.8M243 180.3l3.8 6.5M247.5 188l.9 1.6M249.2 190.9l.9 1.6M250.8 193.7l3.8 6.5M264.3 183.1v8.3M264.3 192.9v1.8M264.3 196.2v1.8M264.3 199.5v8.3M255.3 201.5l.9 1.6M256.9 204.3l.9 1.6"/>
<path d="M258.6 207.2l3.7 6.5M263.1 214.9l.9 1.6M264.3 209.3v1.8M264.3 212.6v1.8M264.3 215.9v8.3h-10M264.7 217.8l.9 1.6M254.3 224.2l5-.9v1.9zM266.4 220.7l3.7 6.4 8.7-5M273.9 223.8l4.9-1.7-3.8 3.4z"/>
</g>
<path d="M232.3 151.7l3.9-3.4zM231.3 149.9l4.9-1.6-3.9 3.4zM254.3 150.2l5-1zM254.3 150.2l5-1v2.1zM254.3 224.2l5-.9zM254.3 224.2l5-.9v1.9zM275 225.5l3.8-3.4zM273.9 223.8l4.9-1.7-3.8 3.4z" fill="#000" stroke="#000" stroke-width=".7"/>
<!-- layer: Symbol (ANSI) -->
<g fill="none" stroke="#000" stroke-width=".4">
<path d="M305 18.5v-5.8h234.8v5.8M335.2 18.5v11.6M361.8 18.5v11.6M479.7 18.5v11.6M509.8 18.5v11.6M539.8 18.5h-234.8v5.8M539.8 18.5v11.6h-234.8v-5.8M305 24.3h234.8M278.5 159.4l.8 .6-1.7 1.7zM287.7 146.4l-10.1 15.3M311.7 159.6l-31.7 24.7M417.1 151.8l10.8 25.5"/>
<path d="M457.6 159.9l1 .2-1 2.3zM461.5 140.2l-3.9 22.2M492.3 141.4l.8 22.7M426.4 175.2l1-.4 .5 2.5zM492.5 161.6l1-.1-.4 2.6zM281.7 182.4l.6 .8-2.3 1.1zM297 187.6l2.4-.8 .1 1zM316.9 185.2l-19.9 2.4M120.4 213.7l10 17.5M141.3 205.4l.9 19.3M298 203.5l1.9 1.7-.8 .5zM298 203.5l14.7 20h2.5"/>
<path d="M486.2 212.9l1 2.4-.9 .2zM486.2 212.9l4.3 18.9M494.2 210l2.3 1.2-.6 .8zM494.2 210l17.3 14.2M128.8 229.3l.8-.5 .8 2.4zM141.6 222.2h1l-.4 2.5zM53.5 252.5l11.5 14.3M63.1 265.2l.7-.6 1.2 2.2zM341.6 298.6h198.2M362.6 292.9v69.6M382.3 292.9v69.6M416 292.9v69.6"/>
<path d="M341.6 304.5h198.2M341.6 310.3h198.2M341.6 316h198.2M341.6 321.9h198.2M341.6 327.7h198.2M341.6 333.5h198.2M341.6 339.3h198.2M341.6 356.7h198.2v-63.8h-198.2v69.6M341.6 345.1h198.2M341.6 350.9h198.2M539.8 356.7v5.8h-198.2M341.6 362.5v5.8h198.2v-5.8"/>
<circle cx="462.3" cy="135.7" r="4.6"/>
<circle cx="492" cy="136.8" r="4.6"/>
<circle cx="290.2" cy="142.7" r="4.6"/>
<circle cx="315.2" cy="156.8" r="4.6"/>
<circle cx="415.4" cy="147.6" r="4.6"/>
<circle cx="321.3" cy="184.6" r="4.6"/>
<circle cx="118.1" cy="209.8" r="4.6"/>
<circle cx="141.1" cy="200.9" r="4.6"/>
<circle cx="491.6" cy="236.2" r="4.6"/>
<circle cx="515" cy="227" r="4.6"/>
<circle cx="50.6" cy="249" r="4.6"/>
</g>
<!-- layer: Border (ANSI) -->
<g fill="none" stroke="#000" stroke-width=".7">
<path d="M139.7 8.6v4.1M279.4 6.3v6.4l-2.2-3.8h4.4l-2.2 3.8 2.2-3.8M419.1 8.6v4.1M15 107.9h4M539.8 107.9h4M12.7 215.9h6.3l-3.8-2.2v4.4l3.8-2.2-3.8 2.2M546.1 215.9h-6.3l3.8-2.2v4.4l-3.8-2.2 3.8 2.2M15 323.8h4M539.8 323.8h4M19 419.1v-406.4h520.8v406.4h-520.8h520.8M139.7 419.1v4.1M419.1 419.1v4.1"/>
<path d="M281.6 422.9l-2.2-3.8 2.2 3.8h-4.4l2.2-3.8v6.3"/>
</g>
<!-- layer: Title (ANSI) -->
<g fill="none" stroke="#000" stroke-width=".4">
<path d="M279.7 374.6h196.5M392.4 368.3v19M443.2 368.3v19M476.2 368.3v19M283.9 380.9h19.4M323.8 380.9h18.1M346.8 399.2l-3.6 7.1-3-2.4M361.9 381h114.3M361.9 387.3h177.9M361.9 406.4h177.9M400 406.4v12.7M415.3 406.4v12.7"/>
<path d="M440.7 406.4v12.7M455.9 406.4v12.7M504.2 406.4v12.7M519.4 406.4v12.7"/>
</g>
<path d="M279.7 368.3h82.2v50.8h-82.2zM361.9 368.3h177.9v50.8h-177.9z" fill="none" stroke="#000" stroke-width=".7"/>
<g fill="none" stroke="#000" stroke-width=".51">
<path d="M370.5 412.4h1.9M373.4 412.4h.2M374.5 412.4h.2M375 407.9v2.4M375 411.5v.2M375 412.9v.2M375 414.3v2.5M375.7 412.4h3.8M380.4 412.4h.2M381.6 412.4h.2M382.7 412.4h3.8M383.7 410.5l7.2-1.9v7.6l-7.2-1.9z"/>
<path d="M387.5 412.4h.2M388.6 412.4h.2M389.8 412.4h1.9"/>
<circle cx="375.1" cy="412.3" r="3.8"/>
<circle cx="375.1" cy="412.3" r="1.94"/>
</g>
<!-- layer: Symbol (ANSI) -->
<g fill="#000" stroke="#000" stroke-width=".4">
<path d="M278.5 159.4l-.9 2.3zM278.5 159.4l.8 .6-1.7 1.7zM457.6 159.9v2.5zM457.6 159.9l1 .2-1 2.3zM426.4 175.2l1.5 2.1zM426.4 175.2l1-.4 .5 2.5zM492.5 161.6l.6 2.5zM492.5 161.6l1-.1-.4 2.6zM281.7 182.4l-1.7 1.9zM281.7 182.4l.6 .8-2.3 1.1zM297 187.6l2.4-.8zM297 187.6l2.4-.8 .1 1z"/>
<path d="M298 203.5l1.9 1.7zM298 203.5l1.9 1.7-.8 .5zM486.2 212.9l1 2.4zM486.2 212.9l1 2.4-.9 .2zM494.2 210l2.3 1.2zM494.2 210l2.3 1.2-.6 .8zM128.8 229.3l1.6 1.9zM128.8 229.3l.8-.5 .8 2.4zM141.6 222.2l.6 2.5zM141.6 222.2h1l-.4 2.5zM63.1 265.2l1.9 1.6zM63.1 265.2l.7-.6 1.2 2.2z"/>
</g>
<!-- layer: Sketch Geometry (ANSI) -->
<path d="M23.1 36.4l12.7 4-12.7 4zM22.7 81.9l12.7 3.9-12.7 4zM22.9 96.8l12.7 4-12.7 3.9zM23 107.3l12.7 3.9-12.7 4zM321.9 152.7l12.7 4-12.7 4zM150.1 194.4l12.7 4-12.7 3.9zM150.1 203.6l12.7 3.9-12.7 4zM58.9 244.2l12.7 3.9-12.7 4z" fill="none" stroke="#000" stroke-width=".4"/>
<!-- layer: Dimension (ANSI) -->
<g fill="none" stroke="#000" stroke-width=".4">
<path d="M392.7 108.5l2.5-.4v.9zM392.7 108.5h47.2M392.7 105.3v67M452.9 108.5h47.2M497.6 108.1l2.5 .4-2.5 .5zM500.1 105.3v58.7M205.5 159h57.2M208.7 159l.5 2.5h-1zM208.7 159v25.8M208.7 190.4v25.8M402.7 192.9h18.3M412.6 192.9l2.5-.5v1z"/>
<path d="M412.6 185.2v10.9M418.5 192.4l2.5 .5-2.5 .5zM421 185.2v10.9M205.5 216.2h57.2M208.2 213.7h1l-.5 2.5zM227 203.4v58M232.5 207.6v40M296 207.6v40M301.6 203.4v58M462.7 211.7v22M469.6 211.8v21.9M450.1 230.6h12.6"/>
<path d="M460.2 230.1l2.5 .5-2.5 .5zM469.6 230.6l2.5-.5v1zM469.6 230.6h5M227 258.3l2.5-.6v1.1zM227 258.3h30.8M232.5 244.4l2.6-.5v1zM232.5 244.4h25.3M270.8 244.4h25.2M270.8 258.3h30.8M293.6 243.9l2.4 .5-2.4 .5zM299.1 257.7l2.5 .6-2.5 .5z"/>
</g>
<g fill="#000" stroke="#000" stroke-width=".4">
<path d="M392.7 108.5l2.5-.4zM392.7 108.5l2.5-.4v.9zM497.6 109l2.5-.5zM497.6 108.1l2.5 .4-2.5 .5zM208.7 159l.5 2.5zM208.7 159l.5 2.5h-1zM412.6 192.9l2.5-.5zM412.6 192.9l2.5-.5v1zM418.5 193.4l2.5-.5zM418.5 192.4l2.5 .5-2.5 .5zM208.2 213.7l.5 2.5zM208.2 213.7h1l-.5 2.5z"/>
<path d="M460.2 231.1l2.5-.5zM460.2 230.1l2.5 .5-2.5 .5zM469.6 230.6l2.5-.5zM469.6 230.6l2.5-.5v1zM227 258.3l2.5-.6zM227 258.3l2.5-.6v1.1zM232.5 244.4l2.6-.5zM232.5 244.4l2.6-.5v1zM293.6 244.9l2.4-.5zM293.6 243.9l2.4 .5-2.4 .5zM299.1 258.8l2.5-.5zM299.1 257.7l2.5 .6-2.5 .5z"/>
</g>
<!-- layer: Center Mark (ANSI) -->
<path d="M232.5 198.6v6.4M296 198.6v6.4M229.4 201.8h6.3M292.9 201.8h6.3" fill="none" stroke="#000" stroke-width=".4"/>
<g font-size="8.4">
<text x="400" y="399.9">BRAKE CALIPER ASSEMBLY</text>
<text x="466.3" y="415.8">275859</text>
</g>
<g font-size="6.3">
<text x="225" y="148.5">B</text>
<text x="257" y="146.7">A</text>
<text x="257" y="232.3">A</text>
<text x="274.9" y="233">B</text>
<text x="447.5" y="259.1">SECTION A-A</text>
<text x="93" y="347.3">SECTION B-B</text>
</g>
<g font-size="5.5">
<text x="406" y="416.9">C</text>
<text x="422.3" y="416.9">1 : 1</text>
<text x="445.5" y="416.8">IN</text>
<text x="510.2" y="416.9">A</text>
<text x="525.7" y="416.6">1/1</text>
</g>
<g font-size="4.4">
<text x="323.8" y="386.7">± .25° (MACH)</text>
<text x="323.8" y="391.9">± 5° (BEND)</text>
</g>
<g font-size="4.2">
<text x="68.7" y="11.7">1</text>
<text x="208.4" y="11.7">2</text>
<text x="348.1" y="11.7">3</text>
<text x="487.8" y="11.7">4</text>
<text x="403.8" y="17.1">REVISION HISTORY</text>
<text x="24" y="22">NOTES</text>
<text x="314.9" y="22.9">ZONE</text>
<text x="344.7" y="22.9">REV</text>
<text x="407.6" y="22.9">DESCRIPTION</text>
<text x="489.6" y="22.9">DATE</text>
<text x="514.5" y="22.9">APPROVED</text>
<text x="347.2" y="28.8">A</text>
<text x="404.6" y="28.8">INITIAL RELEASE</text>
<text x="485.1" y="28.4">4/21/2019</text>
<text x="516.8" y="28.8">H. FORD</text>
<text x="24" y="32.1">1.</text>
<text x="39.7" y="32.1">INTERPRET DRAWING PER ASME Y14.100-2017</text>
<text x="24" y="42.1">2.</text>
<text x="39.7" y="42.1">INSERT PLUG INTO HOLE UNTIL FIRMLY SEATED AGAINST THE SHOULDER</text>
<text x="39.8" y="47.1">OF THE REAMED HOLE. INSERT PIN INTO PLUG. AVOID TILTING THE</text>
<text x="39.8" y="52.1">PIN. FIRMLY SUPPORT THE CALIPER BODY IN A SANDBAG OR SIMILAR.</text>
<text x="15.2" y="55.5">A</text>
<text x="39.8" y="57.1">USING A PUNCH, DRIVE THE PIN UNTIL FLUSH WITH THE TOP OF THE</text>
<text x="541" y="55.5">A</text>
<text x="39.8" y="62.2">PLUG. PIN AND PLUG ARE PRE-GREASED; DO NOT APPLY ADDITIONAL</text>
<text x="39.8" y="67.2">LUBRICANT.</text>
<text x="24" y="77.2">3.</text>
<text x="39.7" y="77.2">APPLY DOW MOLYKOTE 55 TO ALL O-RINGS BEFORE INSTALLATION.</text>
<text x="24" y="87.3">4.</text>
<text x="39.7" y="87.3">WHEN CONNECTING TO BANJO FITTING (NOT SHOWN) TORQUE TO 35 FT-LB.</text>
<text x="39.8" y="92.3">CRUSH WASHERS ARE SINGLE-USE ONLY.</text>
<text x="24" y="102.4">5.</text>
<text x="39.7" y="102.4">TIGHTEN BLEEDER SCREW TO 87 IN-LB.</text>
<text x="24" y="112.4">6.</text>
<text x="39.7" y="112.4">APPLY LOCTITE 2422 TO FIRST THREAD OF BORE CAP. TIGHTEN TO 80 FT-LB</text>
<text x="440.8" y="109.7">(4.23)</text>
<text x="39.8" y="117.4">USING TIGHTENING TOOL 275860-0001.</text>
<text x="24" y="127.4">7.</text>
<text x="39.7" y="127.4">PRESSURE TEST ASSEMBLY TO 2000 PSI. MAXIMUM PERMISSIBLE PRESSURE</text>
<text x="39.8" y="132.5">DROP IS 20 PSI IN 15 MINUTES.</text>
<text x="461.1" y="137.2">7</text>
<text x="490.9" y="138.4">8</text>
<text x="289.1" y="144.2">9</text>
<text x="414.2" y="149.2">2</text>
<text x="314.1" y="158.4">6</text>
<text x="322.8" y="158.2">6</text>
<text x="15.3" y="163.4">B</text>
<text x="541.1" y="163.4">B</text>
<text x="203.1" y="188.8">(2.25)</text>
<text x="320.2" y="186.2">1</text>
<text x="368.7" y="194.1">(.33) NOM BANJO</text>
<text x="138.7" y="202.4">11</text>
<text x="150.9" y="199.9">4</text>
<text x="373" y="199.6">FITTING THICK</text>
<text x="150.9" y="209">5</text>
<text x="115.8" y="211.3">10</text>
<text x="316" y="225">2X 1/4-20 UNC-2B ↧.5</text>
<text x="316" y="231.3">REF</text>
<text x="415" y="231.8">(.25) NOM ROTOR</text>
<text x="513.8" y="228.5">5</text>
<text x="427.6" y="237.3">THICKNESS</text>
<text x="490.4" y="237.7">4</text>
<text x="258.6" y="245.6">(2.50)</text>
<text x="49.5" y="250.5">3</text>
<text x="59.8" y="249.7">2</text>
<text x="258.6" y="259.4">(2.94)</text>
<text x="15.2" y="271.4">C</text>
<text x="541" y="271.4">C</text>
<text x="349.8" y="297.3">11</text>
<text x="371.3" y="297.3">1</text>
<text x="383.2" y="297.3">275862-0001</text>
<text x="416.9" y="297.4">BANJO BOLT AND BLEEDER, 3/8-24</text>
<text x="349.8" y="303.1">10</text>
<text x="371.3" y="303.1">2</text>
<text x="383.2" y="303.1">275866-0001</text>
<text x="416.9" y="303.1">COPPER CRUSH WASHER, .375 ID X .293 OD X .028 THICK</text>
<text x="350.9" y="308.9">9</text>
<text x="371.3" y="308.9">1</text>
<text x="383.2" y="308.9">275865-0001</text>
<text x="416.9" y="308.9">COTTER PIN, 1/32 WIRE FOR .188 CLEVIS PIN</text>
<text x="350.9" y="314.7">8</text>
<text x="371.3" y="314.7">1</text>
<text x="383.2" y="314.7">275864-0001</text>
<text x="416.9" y="314.7">CLEVIS PIN, .188 X 2, ALLOY STEEL</text>
<text x="350.9" y="320.5">7</text>
<text x="371.3" y="320.5">2</text>
<text x="383.2" y="320.5">275867-0001</text>
<text x="416.9" y="320.5">BRAKE PAD</text>
<text x="350.9" y="326.3">6</text>
<text x="371.3" y="326.3">1</text>
<text x="383.2" y="326.3">275857-0001</text>
<text x="416.9" y="326.3">BORE CAP</text>
<text x="350.9" y="332.1">5</text>
<text x="371.3" y="332.1">2</text>
<text x="383.2" y="332.1">275856-0001</text>
<text x="416.9" y="332.1">PISTON</text>
<text x="350.9" y="337.9">4</text>
<text x="371.3" y="337.9">2</text>
<text x="383.2" y="337.9">275863-0001</text>
<text x="416.9" y="337.9">AS568-123 SQUARE O-RING, HNBR 70A</text>
<text x="350.9" y="343.7">3</text>
<text x="371.3" y="343.7">2</text>
<text x="383.2" y="343.7">275868-0001</text>
<text x="416.9" y="343.7">LEE PLUG, .125 OD X .125 L, ALUMINUM, PLGA1251010A</text>
<text x="350.9" y="349.6">2</text>
<text x="371.3" y="349.5">1</text>
<text x="383.2" y="349.6">275861-0001</text>
<text x="416.9" y="349.6">AS568-028 O-RING, HNBR 70A</text>
<text x="350.9" y="355.3">1</text>
<text x="371.3" y="355.3">1</text>
<text x="383.2" y="355.3">275858-0001</text>
<text x="416.9" y="355.3">CALIPER BODY</text>
<text x="343.9" y="361.1">FIND NO</text>
<text x="368.5" y="361.1">QTY</text>
<text x="385.4" y="361.1">PART NUMBER</text>
<text x="464.7" y="361.1">DESCRIPTION</text>
<text x="429.7" y="367">PARTS LIST</text>
<text x="290.6" y="373">UNLESS OTHERWISE SPECIFIED</text>
<text x="367.2" y="373.1">DESIGNED</text>
<text x="404.1" y="373.1">G. P. BURDELL</text>
<text x="450.1" y="372.8">4/21/2019</text>
<text x="15.1" y="379.3">D</text>
<text x="283.9" y="380.2">DECIMALS</text>
<text x="323.8" y="380.2">ANGULAR</text>
<text x="368.2" y="379.4">CHECKED</text>
<text x="400.8" y="379.4">G. W. WOODRUFF</text>
<text x="450.2" y="379.1">4/21/2019</text>
<text x="540.9" y="379.3">D</text>
<text x="283.9" y="386.5">.X ± .1</text>
<text x="367" y="385.7">APPROVED</text>
<text x="409.8" y="385.7">H. FORD</text>
<text x="450.2" y="385.4">4/21/2019</text>
<text x="283.9" y="391.5">.XX ± .02</text>
<text x="283.9" y="396.6">.XXX ± .010</text>
<text x="283.4" y="404.5">SURFACE ROUGHNESS:</text>
<text x="336.7" y="402.7">125</text>
<text x="283.4" y="414">INTERPRET PER ASME Y14.5-2009</text>
<text x="68.7" y="423.2">1</text>
<text x="208.4" y="423.2">2</text>
<text x="348.1" y="423.2">3</text>
<text x="487.8" y="423.2">4</text>
</g>
<g font-size="2.8">
<text x="402.3" y="409.6">FORMAT</text>
<text x="424.1" y="409.6">SCALE</text>
<text x="444.2" y="409.6">UNITS</text>
<text x="505.7" y="409.8">REVISION</text>
<text x="526.4" y="409.6">PAGE</text>
</g>
</svg>
